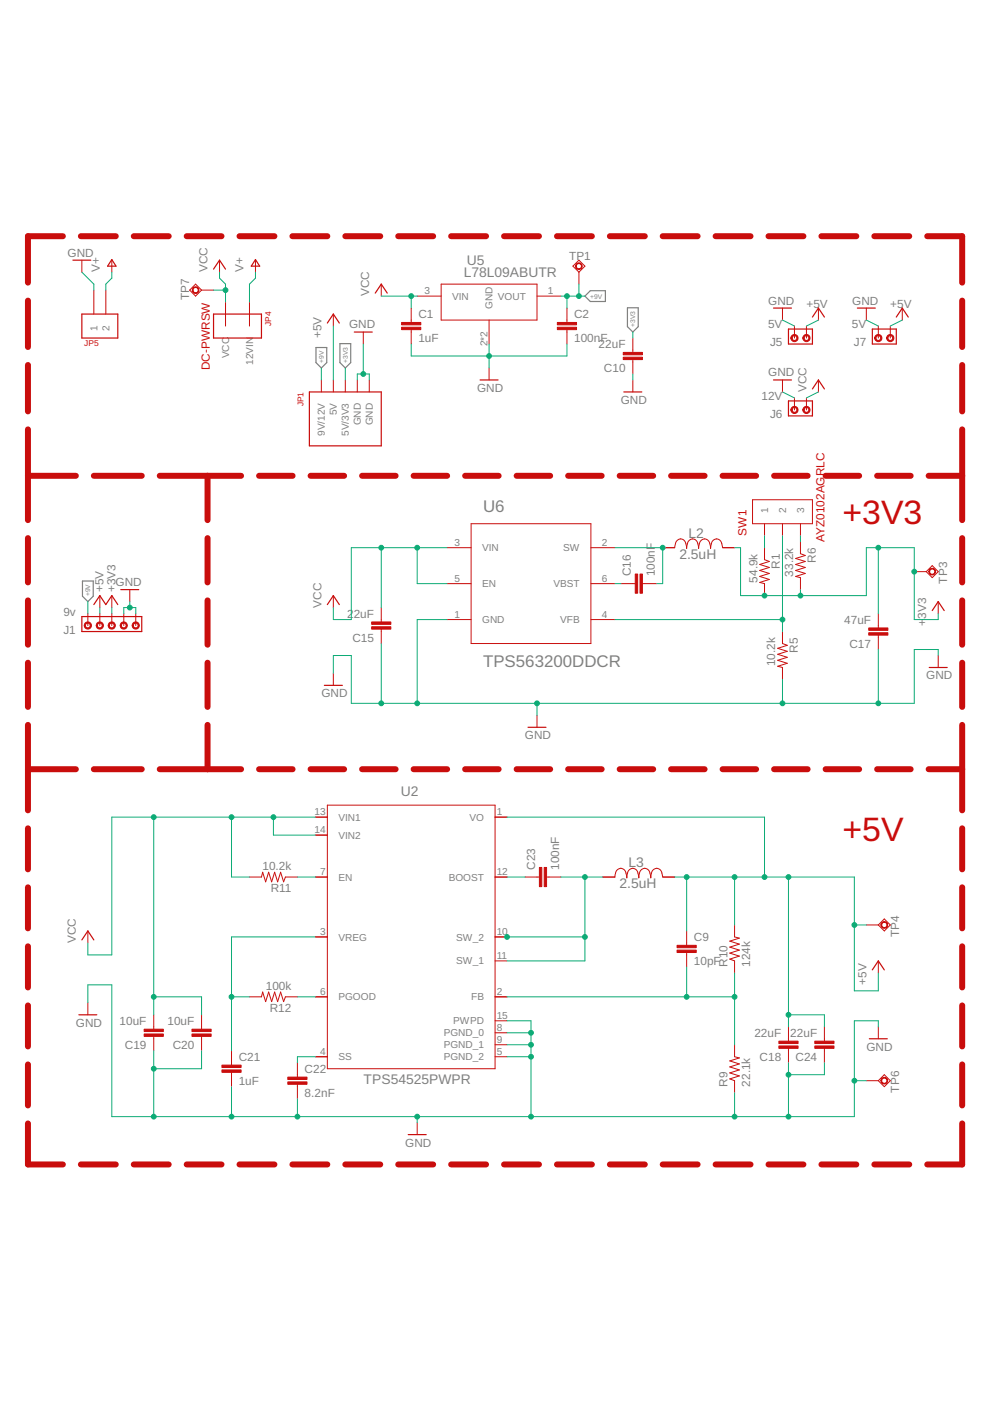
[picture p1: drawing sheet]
<svg xmlns="http://www.w3.org/2000/svg" width="210mm" height="297mm" viewBox="0 0 210 297" stroke-linecap="round" stroke-linejoin="round" font-family="sans-serif">
<path d="M67 73.7h2.3v3.2l-1.2 1.1-1.1-1.1zM72.1 72.9h2.3v4l-1.2 1.1-1.1-1.1zM124 62.8l1.2-1.2h3.2v2.3h-3.2zM133 65.3h2.3v4l-1.1 1.1-1.2-1.1zM17.5 123.2h2.3v3.2l-1.2 1.2-1.1-1.2z" fill="none" stroke="#808080" stroke-width=".25"/>
<g fill="none" stroke="#c90d0c" stroke-width="1.3">
<path d="M13.3 50.1h-7.4v9.8M17.1 50.1h7.5M28.4 50.1h7.4M39.6 50.1h7.4M50.8 50.1h7.4M62 50.1h7.4M73.2 50.1h7.4M84.4 50.1h7.4M95.7 50.1h7.4M106.9 50.1h7.4M118.1 50.1h7.4M129.3 50.1h7.4"/>
<path d="M140.5 50.1h7.4M151.7 50.1h7.4M162.9 50.1h7.4M174.2 50.1h7.4M185.4 50.1h7.4M196.6 50.1h7.4v9.8M5.9 63.7v9.9M5.9 77.4v9.8M204 63.7v9.9M204 77.4v9.8M5.9 91v19.3M204 91v19.3"/>
<path d="M5.9 114.1v9.4M5.9 100.9h10.2M19.9 100.9h10.2M33.9 100.9h17.2M44 100.9v9.4M44 114.1v9.4M54.9 100.9h7.1M65.8 100.9h7.2M76.8 100.9h7.1M87.7 100.9h7.1M98.6 100.9h7.1M109.5 100.9h7.1"/>
<path d="M120.5 100.9h7.1M131.4 100.9h7.1M142.3 100.9h7.1M153.2 100.9h7.1M164.1 100.9h7.1M175 100.9h7.2M186 100.9h7.1M196.9 100.9h7.1M204 114.1v9.4M5.9 127.3v9.4M44 127.3v9.4M204 127.3v9.4"/>
<path d="M5.9 140.5v9.4M5.9 153.7v18.1M44 140.5v9.4M44 153.7v9.4M204 140.5v9.4M204 153.7v18.1M5.9 175.6v8.7M5.9 163.1h10.2M19.9 163.1h10.2M33.9 163.1h17.2M54.9 163.1h7.1M65.8 163.1h7.2"/>
<path d="M76.8 163.1h7.1M87.7 163.1h7.1M98.6 163.1h7.1M109.5 163.1h7.1M120.5 163.1h7.1M131.4 163.1h7.1M142.3 163.1h7.1M153.2 163.1h7.1M164.1 163.1h7.1M175 163.1h7.2M186 163.1h7.1M196.9 163.1h7.1"/>
<path d="M204 175.6v8.7M5.9 188.1v8.7M204 188.1v8.7M5.9 200.6v8.8M5.9 213.2v8.7M204 200.6v8.8M204 213.2v8.7M5.9 225.7v8.7M5.9 238.2v8.7h7.4M204 238.2v8.7h-7.4M204 225.7v8.7M17.1 246.9h7.5"/>
<path d="M28.4 246.9h7.4M39.6 246.9h7.4M50.8 246.9h7.4M62 246.9h7.4M73.2 246.9h7.4M84.4 246.9h7.4M95.7 246.9h7.4M106.9 246.9h7.4M118.1 246.9h7.4M129.3 246.9h7.4M140.5 246.9h7.4M151.7 246.9h7.4"/>
<path d="M162.9 246.9h7.4M174.2 246.9h7.4M185.4 246.9h7.4"/>
</g>
<g fill="none" stroke="#c90d0c" stroke-width=".25">
<path d="M15.5 55.2h3.8M23.7 55l.9 1.4h-1.8zM45.3 57.1l1.2-1.9 1.3 1.9M54.2 55l.9 1.4h-1.8zM17.4 66.6h7.6v5.1h-7.6zM45.3 66.6h10.1v5.1h-10.1zM69.4 68.5l1.3-1.9 1.2 1.9M75.1 70.4h3.8M79.6 62.1l1.2-1.9 1.3 1.9M164 65.3h3.8M167.2 69.8h5.1v3.1h-5.1zM172.3 67.2l1.2-1.9 1.3 1.9"/>
<path d="M181.8 65.3h3.8M185 69.8h5v3.1h-5zM190 67.2l1.3-1.9 1.3 1.9M65.6 83.1h15.2v11.4h-15.2zM101.8 80.6h3.8M132.3 83.1h3.8M164 80.6h3.8M167.2 85h5.1v3.2h-5.1zM172.3 82.5l1.2-1.9 1.3 1.9M17.4 130.7h12.7v3.2h-12.7zM19.9 128.2l1.3-1.9 1.2 1.9 1.3-1.9 1.3 1.9M25.6 125h3.8"/>
<path d="M69.4 128.2l1.3-1.9 1.2 1.9M197.7 129.5l1.2-1.9 1.3 1.9M68.8 145.3h3.8M112 154.2h3.8M197 141.5h3.8M17.4 199.3l1.2-1.9 1.3 1.9M16.7 215.2h3.8M185 205.6l1.2-1.9 1.3 1.9M184.3 220.2h3.8M86.6 240.6h3.8"/>
</g>
<g fill="none" stroke="#c90d0c" stroke-width=".21">
<path d="M17.4 55.2v2.5M23.7 55.2v2.5M46.5 55.2v2.5M54.2 55.2v2.5M121.5 56.4l1.2-1.2 1.3 1.2-1.3 1.3zM122.7 57.7v2.5M19.9 61.5v5.1M22.4 61.5v5.1M41.5 60.2l1.2 1.3-1.2 1.3-1.3-1.3zM42.7 61.5h2.6M47.8 64.1v5M52.9 64.1v5"/>
<path d="M70.7 66.6v2.5M77 70.4v2.5M80.8 60.2v2.6M87.2 65.3v3.1M87.2 69.9v3M88.5 62.8h5M93.5 60.2h20.4v7.7h-20.4zM103.7 67.9v5M103.7 78v2.6M113.9 62.8h5M120.2 65.3v3.1M120.2 69.9v3"/>
<path d="M134.2 71.7v3M134.2 76.2v3.1M165.9 65.3v2.6M168.4 69.1v2.6M171 69.1v2.6M173.5 65.3v2.6M183.7 65.3v2.6M186.2 69.1v2.6M188.8 69.1v2.6M191.3 65.3v2.6M68.1 80.6v2.5M70.7 80.6v2.5"/>
<path d="M73.2 80.6v2.5M75.8 80.6v2.5M78.3 80.6v2.5M134.2 80.6v2.5M165.9 80.6v2.5M168.4 84.4v2.5M171 84.4v2.5M173.5 80.6v2.5M94.8 116.1h5.1M99.9 111h25.4v25.4h-25.4zM125.3 116.1h5.1M153.2 116l-.2-.7a1.1 1.1 0 0 0-1.1-1 1.1 1.1 0 0 0-1.1 1l-.1 1a1.66 1.66 0 0 0-1.3-2 1.75 1.75 0 0 0-1.3 2 1.66 1.66 0 0 0-1.2-2 1.75 1.75 0 0 0-1.3 2 1.66 1.66 0 0 0-1.3-2 1.57 1.57 0 0 0-1.3 1.8h-2.5"/>
<path d="M153.2 116.1h2.5M159.6 106h12.7v5h-12.7zM162.1 116.1v2.6l1 .3-2 .7 2 .6-2 .6 2 .7-2 .6 2 .7-2 .6 1 .2v2.6M162.1 111v2.6M165.9 111v2.6M169.7 114.9v2.5l1 .4-2 .6 2 .6-2 .7 2 .6-2 .6 2 .7-2 .6 1 .3v2.5M169.7 111v2.6M18.6 130.1v2.5M21.2 126.3v2.5M21.2 130.1v2.5M23.7 126.3v2.5M23.7 130.1v2.5"/>
<path d="M26.2 130.1v2.5M27.5 125v2.6M28.8 130.1v2.5M70.7 126.3v2.5M80.8 128.8v3.1M80.8 133.4v3M94.8 123.7h5.1M94.8 131.4h5.1M125.3 123.7h5.1M125.3 131.4h5.1M131.6 123.7h3.1M136.2 123.7h3.1"/>
<path d="M165.9 133.9v2.5l1 .4-2 .7 2 .6-2 .6 2 .7-2 .6 2 .6-2 .7 1 .2v2.5M186.2 130.1v3M186.2 134.7v3M193.8 121.2h2.6M196.4 121.2l1.3-1.3 1.2 1.3-1.2 1.3zM198.9 127.6v2.5M198.9 139v2.5M70.7 142.8v2.5M113.9 151.7v2.5M66.9 173.2h2.5M66.9 177.1h2.5M69.4 170.7h35.6v55.9h-35.6z"/>
<path d="M105 173.2h2.5M18.6 197.4v2.5M52.9 185.9h2.5l.3-1 .6 2.1 .7-2.1 .6 2.1 .6-2.1 .7 2.1 .6-2.1 .6 2.1 .4-1.1h2.6M66.9 198.6h2.5M66.9 185.9h2.5M105 198.6h2.5M105 185.9h2.5M111.3 185.9h3.1M115.9 185.9h3M140.5 185.9l-.2-.8a1.1 1.1 0 0 0-1.1-1 1.1 1.1 0 0 0-1.1 1l-.1 1a1.69 1.69 0 0 0-1.3-2 1.7 1.7 0 0 0-1.3 2 1.69 1.69 0 0 0-1.2-2 1.7 1.7 0 0 0-1.3 2 1.69 1.69 0 0 0-1.3-2 1.56 1.56 0 0 0-1.2 1.8h-2.6M140.5 185.9h2.5M145.6 197.4v3"/>
<path d="M155.7 196.1v2.5l1.1 .3-2.1 .6 2.1 .7-2.1 .6 2.1 .6-2.1 .7 2.1 .6-2.1 .6 1 .4v2.6M183.7 196.1h2.5M186.2 196.1l1.3-1.3 1.3 1.3-1.3 1.3zM18.6 212.6v2.6M32.6 215.2v3M32.6 219.7v3.1M42.7 215.2v3M42.7 219.7v3.1M52.9 211.3h2.5l.3-1 .6 2.1 .7-2.1 .6 2.1 .6-2.1 .7 2.1 .6-2.1 .6 2.1 .4-1.1h2.6M66.9 211.3h2.5M105 211.3h2.5M105 219h2.5"/>
<path d="M105 216.4h2.5M105 203.7h2.5M145.6 202v3M167.2 217.7v3M174.8 217.7v3M186.2 203.7v2.6M186.2 217.7v2.5M49.1 222.8v3M49.1 227.4v3M63.1 225.3v3.1M63.1 229.9v3M66.9 224h2.5"/>
<path d="M88.5 238v2.6M105 224h2.5M105 221.5h2.5M155.7 221.5v2.5l1.1 .3-2.1 .6 2.1 .7-2.1 .6 2.1 .6-2.1 .7 2.1 .6-2.1 .6 1 .4v2.6M167.2 222.3v3M174.8 222.3v3M183.7 229.1h2.5M186.2 229.1l1.3-1.2 1.3 1.2-1.3 1.3z"/>
</g>
<g fill="#c90d0c" stroke="#c90d0c" stroke-width=".21">
<path d="M143.6 201.4h4v.6h-4z"/>
<path d="M143.6 200.4h4v.5h-4z"/>
<path d="M165.1 220.7h4.1v.6h-4.1z"/>
<path d="M165.1 221.8h4.1v.5h-4.1z"/>
<path d="M30.6 218.2h4v.5h-4z"/>
<path d="M30.6 219.2h4v.5h-4z"/>
<path d="M40.7 218.2h4.1v.5h-4.1z"/>
<path d="M40.7 219.2h4.1v.5h-4.1z"/>
<path d="M47.1 226.8h4v.6h-4z"/>
<path d="M47.1 225.8h4v.5h-4z"/>
<path d="M61 229.4h4.1v.5h-4.1z"/>
<path d="M61 228.4h4.1v.5h-4.1z"/>
<path d="M115.4 183.9h.5v4.1h-.5z"/>
<path d="M114.4 183.9h.5v4.1h-.5z"/>
<path d="M172.8 220.7h4v.6h-4z"/>
<path d="M172.8 221.8h4v.5h-4z"/>
<path d="M132.1 74.7h4.1v.5h-4.1z"/>
<path d="M132.1 75.7h4.1v.5h-4.1z"/>
<path d="M78.8 131.9h4.1v.5h-4.1z"/>
<path d="M78.8 132.9h4.1v.5h-4.1z"/>
<path d="M135.7 121.7h.5v4.1h-.5z"/>
<path d="M134.7 121.7h.5v4.1h-.5z"/>
<path d="M184.2 133.1h4.1v.5h-4.1z"/>
<path d="M184.2 134.2h4.1v.5h-4.1z"/>
<path d="M118.2 69.4h4v.5h-4z"/>
<path d="M118.2 68.4h4v.5h-4z"/>
<path d="M85.2 69.4h4v.5h-4z"/>
<path d="M85.2 68.4h4v.5h-4z"/>
</g>
<g fill="#c90d0c" stroke="#c90d0c" stroke-width=".21">
<path d="M186.9 195.6a.72 .72 0 0 1 1.2 .1 .72 .72 0 0 1-.4 1.1 .72 .72 0 0 1-.9-.7h.1a.56 .56 0 0 1 .9-.5 .56 .56 0 0 1 .1 1 .56 .56 0 0 1-.9-.3l-.1-.2h-.1z" fill-rule="evenodd"/>
<path d="M186.9 228.7a.72 .72 0 0 1 1.2 0 .72 .72 0 0 1-.4 1.1 .72 .72 0 0 1-.9-.7h.1a.56 .56 0 0 1 .9-.4 .56 .56 0 0 1 .1 .9 .56 .56 0 0 1-.9-.3l-.1-.2h-.1z" fill-rule="evenodd"/>
<path d="M170.4 71.2a.76 .76 0 0 1 1.2 .1 .76 .76 0 0 1-.4 1.1 .76 .76 0 0 1-1-.7h.3a.51 .51 0 0 1 .6-.5 .51 .51 0 0 1 .3 .8 .51 .51 0 0 1-.9-.2v-.1h-.3z" fill-rule="evenodd"/>
<path d="M167.9 71.2a.76 .76 0 0 1 1.2 .1 .76 .76 0 0 1-.5 1.1 .76 .76 0 0 1-.9-.7h.2a.51 .51 0 0 1 .7-.5 .51 .51 0 0 1 .2 .8 .51 .51 0 0 1-.8-.2l-.1-.1h-.2z" fill-rule="evenodd"/>
<path d="M170.4 86.4a.76 .76 0 0 1 1.2 .1 .76 .76 0 0 1-.4 1.2 .76 .76 0 0 1-1-.8h.3a.51 .51 0 0 1 .6-.5 .51 .51 0 0 1 .3 .8 .51 .51 0 0 1-.9-.1v-.2h-.3z" fill-rule="evenodd"/>
<path d="M167.9 86.4a.76 .76 0 0 1 1.2 .1 .76 .76 0 0 1-.5 1.2 .76 .76 0 0 1-.9-.8h.2a.51 .51 0 0 1 .7-.5 .51 .51 0 0 1 .2 .8 .51 .51 0 0 1-.8-.1l-.1-.2h-.2z" fill-rule="evenodd"/>
<path d="M40.9 61.1a.71 .71 0 0 1 1.2 0 .71 .71 0 0 1-.4 1.1 .71 .71 0 0 1-.9-.7h.1a.55 .55 0 0 1 .8-.5 .55 .55 0 0 1 .2 .9 .55 .55 0 0 1-.9-.2l-.2-.2z" fill-rule="evenodd"/>
<path d="M188.2 71.2a.77 .77 0 0 1 1.2 0 .77 .77 0 0 1-.4 1.2 .77 .77 0 0 1-1-.7h.3a.52 .52 0 0 1 .7-.5 .52 .52 0 0 1 .1 .9 .52 .52 0 0 1-.8-.3v-.1h-.3z" fill-rule="evenodd"/>
<path d="M185.6 71.2a.77 .77 0 0 1 1.3 0 .77 .77 0 0 1-.4 1.2 .77 .77 0 0 1-1-.7h.2a.52 .52 0 0 1 .8-.5 .52 .52 0 0 1 .1 .9 .52 .52 0 0 1-.9-.3v-.1h-.2z" fill-rule="evenodd"/>
<path d="M197.1 120.7a.71 .71 0 0 1 1.1 .1 .71 .71 0 0 1-.4 1.1 .71 .71 0 0 1-.9-.7h.2a.56 .56 0 0 1 .8-.5 .56 .56 0 0 1 .1 1 .56 .56 0 0 1-.9-.3v-.2h-.2z" fill-rule="evenodd"/>
<path d="M122.2 56a.71 .71 0 0 1 1.1 .1 .71 .71 0 0 1-.4 1 .71 .71 0 0 1-.9-.7h.2a.55 .55 0 0 1 .7-.5 .55 .55 0 0 1 .2 .9 .55 .55 0 0 1-.9-.2l-.2-.2z" fill-rule="evenodd"/>
<path d="M20.6 132.1a.77 .77 0 0 1 1.2 .1 .77 .77 0 0 1-.4 1.1 .77 .77 0 0 1-1-.7h.3a.51 .51 0 0 1 .7-.4 .51 .51 0 0 1 .1 .8 .51 .51 0 0 1-.8-.2v-.2h-.3z" fill-rule="evenodd"/>
<path d="M18 132.1a.77 .77 0 0 1 1.3 .1 .77 .77 0 0 1-.4 1.1 .77 .77 0 0 1-1-.7h.2a.51 .51 0 0 1 .8-.4 .51 .51 0 0 1 .1 .8 .51 .51 0 0 1-.9-.2v-.2h-.2z" fill-rule="evenodd"/>
<path d="M23.1 132.1a.76 .76 0 0 1 1.2 .1 .76 .76 0 0 1-.4 1.1 .76 .76 0 0 1-1-.7h.3a.51 .51 0 0 1 .7-.4 .51 .51 0 0 1 .1 .8 .51 .51 0 0 1-.8-.2v-.2h-.3z" fill-rule="evenodd"/>
<path d="M25.7 132.1a.76 .76 0 0 1 1.2 .1 .76 .76 0 0 1-.4 1.1 .76 .76 0 0 1-1-.7h.2a.51 .51 0 0 1 .8-.4 .51 .51 0 0 1 .1 .8 .51 .51 0 0 1-.8-.2l-.1-.2h-.2z" fill-rule="evenodd"/>
<path d="M28.2 132.1a.76 .76 0 0 1 1.2 .1 .76 .76 0 0 1-.4 1.1 .76 .76 0 0 1-1-.7h.3a.51 .51 0 0 1 .7-.4 .51 .51 0 0 1 .1 .8 .51 .51 0 0 1-.8-.2v-.2h-.3z" fill-rule="evenodd"/>
</g>
<g fill="none" stroke="#0dab76" stroke-width=".21">
<path d="M17.4 57.7l2.5 2.5v1.3M23.7 57.7v1.3l-1.3 1.2v1.3M46.5 57.7v1.3l1.3 1.2v3.9M54.2 57.7v1.3l-1.3 1.2v3.9M45.3 61.5h2.5M68.1 78v2.6M70.7 69.1v11.5M73.2 78v2.6M77 72.9v6.4M80.8 62.8h7.7M87.2 62.8v2.5M87.2 72.9v2.6h33v-2.6"/>
<path d="M103.7 72.9v5.1M118.9 62.8h5.1M120.2 62.8v2.5M122.7 60.2v2.6M134.2 70.4v1.3M134.2 79.3v1.3M165.9 67.9l2.5 1.2M173.5 67.9l-2.5 1.2M183.7 67.9l2.5 1.2M191.3 67.9l-2.5 1.2M75.8 80.6v-1.3h2.5v1.3M165.9 83.1l2.5 1.3"/>
<path d="M173.5 83.1l-2.5 1.3M80.8 116.1v12.7M88.5 116.1v7.6h6.3M94.8 116.1h-20.3v15.3h-3.8v-2.6M130.4 116.1h10.1v7.6h-1.2M155.7 116.1h1.3v10.2h26.7v-10.2h10.1v15.3h5.1v-1.3M162.1 113.6v2.5M165.9 113.6v20.3M169.7 113.6v1.3M186.2 116.1v14M18.6 127.6v2.5M21.2 128.8v1.3"/>
<path d="M23.7 128.8v1.3M26.2 130.1v-1.3h2.6v1.3M27.5 127.6v1.2M80.8 136.4v12.7M94.8 131.4h-6.3v17.7M130.4 131.4h35.5M130.4 123.7h1.2M169.7 125v1.3M186.2 137.7v11.4M198.9 139v-1.3h-5.1v11.4h-119.3v-10.1h-3.8v3.8M113.9 149.1v2.6M165.9 144v5.1"/>
<path d="M32.6 173.2v42M49.1 173.2v12.7h3.8M58 173.2v3.9h8.9M66.9 173.2h-43.2v29.3h-5.1v-2.6M107.5 173.2h54.6v12.7M63.1 185.9h3.8M66.9 198.6h-17.8v24.2M107.5 185.9h3.8M107.5 198.6h16.5M118.9 185.9h8.9M124 185.9v17.8h-16.5M143 185.9h38.1v24.2h5.1v-3.8"/>
<path d="M145.6 185.9v11.5M155.7 185.9v10.2M167.2 185.9v31.8M181.1 196.1h2.6M18.6 212.6v-3.8h5.1v27.9h157.4v-20.3h5.1v1.3M32.6 211.3h10.1v3.9M49.1 211.3h3.8M63.1 211.3h3.8M107.5 216.4h5.1v20.3M107.5 219h5.1M107.5 211.3h48.2M145.6 205v6.3"/>
<path d="M155.7 206.3v15.2M167.2 215.2h7.6v2.5M32.6 222.8v13.9M42.7 222.8v3.8h-10.1M49.1 230.4v6.3M63.1 232.9v3.8M66.9 224h-3.8v1.3M88.5 236.7v1.3M107.5 221.5h5.1M107.5 224h5.1M155.7 231.7v5M167.2 225.3v11.4"/>
<path d="M174.8 225.3v2.6h-7.6M181.1 229.1h2.6"/>
</g>
<g fill="#0dab76" stroke="#0dab76" stroke-width=".21">
<circle cx="32.6" cy="236.7" r=".51"/>
<circle cx="32.6" cy="226.6" r=".51"/>
<circle cx="49.1" cy="236.7" r=".51"/>
<circle cx="63.1" cy="236.7" r=".51"/>
<circle cx="112.6" cy="236.7" r=".51"/>
<circle cx="155.7" cy="236.7" r=".51"/>
<circle cx="167.2" cy="236.7" r=".51"/>
<circle cx="88.5" cy="236.7" r=".51"/>
<circle cx="112.6" cy="219" r=".51"/>
<circle cx="112.6" cy="221.5" r=".51"/>
<circle cx="112.6" cy="224" r=".51"/>
<circle cx="167.2" cy="227.9" r=".51"/>
<circle cx="181.1" cy="229.1" r=".51"/>
<circle cx="77" cy="79.3" r=".51"/>
<circle cx="103.7" cy="75.5" r=".51"/>
<circle cx="165.9" cy="149.1" r=".51"/>
<circle cx="113.9" cy="149.1" r=".51"/>
<circle cx="88.5" cy="149.1" r=".51"/>
<circle cx="186.2" cy="149.1" r=".51"/>
<circle cx="80.8" cy="149.1" r=".51"/>
<circle cx="27.5" cy="128.8" r=".51"/>
<circle cx="32.6" cy="173.2" r=".51"/>
<circle cx="32.6" cy="211.3" r=".51"/>
<circle cx="49.1" cy="173.2" r=".51"/>
<circle cx="58" cy="173.2" r=".51"/>
<circle cx="47.8" cy="61.5" r=".51"/>
<circle cx="87.2" cy="62.8" r=".51"/>
<circle cx="88.5" cy="116.1" r=".51"/>
<circle cx="80.8" cy="116.1" r=".51"/>
<circle cx="186.2" cy="116.1" r=".51"/>
<circle cx="193.8" cy="121.2" r=".51"/>
<circle cx="162.1" cy="126.3" r=".51"/>
<circle cx="169.7" cy="126.3" r=".51"/>
<circle cx="124" cy="185.9" r=".51"/>
<circle cx="124" cy="198.6" r=".51"/>
<circle cx="107.5" cy="198.6" r=".51"/>
<circle cx="49.1" cy="211.3" r=".51"/>
<circle cx="155.7" cy="211.3" r=".51"/>
<circle cx="145.6" cy="211.3" r=".51"/>
<circle cx="167.2" cy="185.9" r=".51"/>
<circle cx="155.7" cy="185.9" r=".51"/>
<circle cx="145.6" cy="185.9" r=".51"/>
<circle cx="162.1" cy="185.9" r=".51"/>
<circle cx="181.1" cy="196.1" r=".51"/>
<circle cx="167.2" cy="215.2" r=".51"/>
<circle cx="120.2" cy="62.8" r=".51"/>
<circle cx="122.7" cy="62.8" r=".51"/>
<circle cx="140.5" cy="116.1" r=".51"/>
<circle cx="165.9" cy="131.4" r=".51"/>
</g>
<g font-size="7.2" fill="#c90d0c">
<text x="178.6" y="111">+3V3</text>
<text x="178.6" y="178.3">+5V</text>
</g>
<g font-size="3.6" fill="#808080">
<text x="102.4" y="108.5">U6</text>
<text x="102.4" y="141.5">TPS563200DDCR</text>
</g>
<g font-size="2.9" fill="#808080">
<text x="98.3" y="58.7">L78L09ABUTR</text>
<text x="99" y="56.2">U5</text>
<text x="145.9" y="114">L2</text>
<text x="144" y="118.4">2.5uH</text>
<text x="85" y="168.9">U2</text>
<text x="133.3" y="183.8">L3</text>
<text x="131.3" y="188.3">2.5uH</text>
<text x="77.1" y="229.9">TPS54525PWPR</text>
</g>
<g font-size="2.5" fill="#808080">
<text x="14.3" y="54.4">GND</text>
<text x="21.2" y="57.7" transform="rotate(-90 21.2 57.7)">V+</text>
<text x="44" y="57.7" transform="rotate(-90 44 57.7)">VCC</text>
<text x="51.6" y="57.7" transform="rotate(-90 51.6 57.7)">V+</text>
<text x="120.7" y="55">TP1</text>
<text x="40.1" y="63.6" transform="rotate(-90 40.1 63.6)">TP7</text>
<text x="78.3" y="62.8" transform="rotate(-90 78.3 62.8)">VCC</text>
<text x="162.9" y="64.6">GND</text>
<text x="171" y="65.3">+5</text>
<text x="173.8" y="65.3">V</text>
<text x="180.7" y="64.6">GND</text>
<text x="188.8" y="65.3">+5</text>
<text x="191.6" y="65.3">V</text>
<text x="68.1" y="71.7" transform="rotate(-90 68.1 71.7)">+5V</text>
<text x="74" y="69.6">GND</text>
<text x="88.7" y="67.5">C1</text>
<text x="121.7" y="67.5">C2</text>
<text x="162.8" y="69.6">5V</text>
<text x="180.6" y="69.6">5V</text>
<text x="88.7" y="72.6">1uF</text>
<text x="121.7" y="72.6">100nF</text>
<text x="126.9" y="73.8">22uF</text>
<text x="163.3" y="73.5">J5</text>
<text x="181" y="73.5">J7</text>
<text x="101.2" y="83.1">GND</text>
<text x="128" y="78.9">C10</text>
<text x="162.9" y="79.8">GND</text>
<text x="171" y="83.1" transform="rotate(-90 171 83.1)">VCC</text>
<text x="131.6" y="85.6">GND</text>
<text x="161.4" y="84.9">12V</text>
<text x="163.3" y="88.7">J6</text>
<text x="173" y="119.3" transform="rotate(-90 173 119.3)">R6</text>
<text x="21.9" y="125.5" transform="rotate(-90 21.9 125.5)">+5V</text>
<text x="24.5" y="125.5" transform="rotate(-90 24.5 125.5)">+3V3</text>
<text x="24.5" y="124.2">GND</text>
<text x="133.8" y="122.2" transform="rotate(-90 133.8 122.2)">C16</text>
<text x="138.9" y="122.2" transform="rotate(-90 138.9 122.2)">100nF</text>
<text x="160.6" y="123.5" transform="rotate(-90 160.6 123.5)">54.9k</text>
<text x="165.4" y="120.6" transform="rotate(-90 165.4 120.6)">R1</text>
<text x="168.2" y="122.3" transform="rotate(-90 168.2 122.3)">33.2k</text>
<text x="200.8" y="123.7" transform="rotate(-90 200.8 123.7)">TP3</text>
<text x="13.4" y="130.6">9v</text>
<text x="68.1" y="128.8" transform="rotate(-90 68.1 128.8)">VCC</text>
<text x="73.6" y="131">2</text>
<text x="75" y="131">2uF</text>
<text x="196.4" y="131.2" transform="rotate(-90 196.4 131.2)">3V3</text>
<text x="13.4" y="134.4">J1</text>
<text x="74.7" y="136.1">C15</text>
<text x="179" y="132.2">47uF</text>
<text x="180.1" y="137.3">C17</text>
<text x="196.4" y="132.6" transform="rotate(-90 196.4 132.6)">+</text>
<text x="164.4" y="141.3" transform="rotate(-90 164.4 141.3)">10.2k</text>
<text x="169.2" y="138.4" transform="rotate(-90 169.2 138.4)">R5</text>
<text x="68.1" y="147.9">GND</text>
<text x="196.4" y="144">GND</text>
<text x="111.3" y="156.7">GND</text>
<text x="55.7" y="184.4">10.2k</text>
<text x="113.5" y="184.4" transform="rotate(-90 113.5 184.4)">C23</text>
<text x="118.5" y="184.4" transform="rotate(-90 118.5 184.4)">100nF</text>
<text x="57.4" y="189.2">R11</text>
<text x="16.1" y="199.9" transform="rotate(-90 16.1 199.9)">VCC</text>
<text x="147.1" y="199.5">C9</text>
<text x="190.7" y="198.6" transform="rotate(-90 190.7 198.6)">TP4</text>
<text x="56.4" y="209.8">100k</text>
<text x="147.1" y="204.6">10pF</text>
<text x="154.3" y="205" transform="rotate(-90 154.3 205)">R10</text>
<text x="159.1" y="205" transform="rotate(-90 159.1 205)">124k</text>
<text x="183.7" y="208.8" transform="rotate(-90 183.7 208.8)">+5V</text>
<text x="57.2" y="214.6">R12</text>
<text x="16.1" y="217.7">GND</text>
<text x="25.3" y="217.3">10uF</text>
<text x="35.5" y="217.3">10uF</text>
<text x="159.9" y="219.9">22uF</text>
<text x="167.6" y="219.9">22uF</text>
<text x="26.5" y="222.4">C19</text>
<text x="36.6" y="222.4">C20</text>
<text x="50.6" y="224.9">C21</text>
<text x="64.6" y="227.5">C22</text>
<text x="161.1" y="224.9">C18</text>
<text x="168.7" y="224.9">C24</text>
<text x="183.7" y="222.8">GND</text>
<text x="50.6" y="230">1uF</text>
<text x="64.6" y="232.5">8.2nF</text>
<text x="154.3" y="230.4" transform="rotate(-90 154.3 230.4)">R9</text>
<text x="159.1" y="230.4" transform="rotate(-90 159.1 230.4)">22.1k</text>
<text x="190.7" y="231.7" transform="rotate(-90 190.7 231.7)">TP6</text>
<text x="85.9" y="243.1">GND</text>
</g>
<g font-size="2.5" fill="#c90d0c">
<text x="44.5" y="78.4" transform="rotate(-90 44.5 78.4)">DC-PWRSW</text>
<text x="158.3" y="113.6" transform="rotate(-90 158.3 113.6)">SW1</text>
<text x="174.8" y="114.8" transform="rotate(-90 174.8 114.8)">AYZ0102AGRLC</text>
</g>
<g font-size="2.1" fill="#808080">
<text x="90" y="62.4">3</text>
<text x="95.9" y="63.5">VIN</text>
<text x="104.5" y="65.5" transform="rotate(-90 104.5 65.5)">GND</text>
<text x="105.6" y="63.5">VOUT</text>
<text x="116.2" y="62.4">1</text>
<text x="20.7" y="70.1" transform="rotate(-90 20.7 70.1)">1</text>
<text x="23.2" y="70.1" transform="rotate(-90 23.2 70.1)">2</text>
<text x="48.6" y="76" transform="rotate(-90 48.6 76)">VCC</text>
<text x="53.7" y="77.4" transform="rotate(-90 53.7 77.4)">12VIN</text>
<text x="103.3" y="73.4" transform="rotate(-90 103.3 73.4)">2*2</text>
<text x="71.4" y="88" transform="rotate(-90 71.4 88)">5V</text>
<text x="68.9" y="92.4" transform="rotate(-90 68.9 92.4)">9V/12V</text>
<text x="74" y="92.4" transform="rotate(-90 74 92.4)">5V/3V3</text>
<text x="76.5" y="90.2" transform="rotate(-90 76.5 90.2)">GND</text>
<text x="79.1" y="90.2" transform="rotate(-90 79.1 90.2)">GND</text>
<text x="162.9" y="108.7" transform="rotate(-90 162.9 108.7)">1</text>
<text x="166.7" y="108.7" transform="rotate(-90 166.7 108.7)">2</text>
<text x="170.5" y="108.7" transform="rotate(-90 170.5 108.7)">3</text>
<text x="96.4" y="115.8">3</text>
<text x="102.2" y="116.9">VIN</text>
<text x="119.4" y="116.9">SW</text>
<text x="127.6" y="115.8">2</text>
<text x="96.4" y="123.4">5</text>
<text x="102.2" y="124.5">EN</text>
<text x="117.4" y="124.5">VBST</text>
<text x="127.6" y="123.4">6</text>
<text x="96.4" y="131">1</text>
<text x="127.6" y="131">4</text>
<text x="102.2" y="132.1">GND</text>
<text x="118.8" y="132.1">VFB</text>
<text x="66.7" y="172.9">13</text>
<text x="105.3" y="172.9">1</text>
<text x="66.7" y="176.7">14</text>
<text x="71.7" y="174">VIN1</text>
<text x="71.7" y="177.8">VIN2</text>
<text x="99.5" y="174">VO</text>
<text x="67.9" y="185.6">7</text>
<text x="105.3" y="185.6">12</text>
<text x="71.7" y="186.7">EN</text>
<text x="95.1" y="186.7">BOOST</text>
<text x="67.9" y="198.3">3</text>
<text x="71.7" y="199.4">VREG</text>
<text x="96.7" y="199.4">SW_2</text>
<text x="105.3" y="203.4">11</text>
<text x="105.3" y="198.3">10</text>
<text x="96.7" y="204.5">SW_1</text>
<text x="67.9" y="211">6</text>
<text x="71.7" y="212.1">PGOOD</text>
<text x="99.9" y="212.1">FB</text>
<text x="105.3" y="211">2</text>
<text x="94.1" y="219.7">PGND_0</text>
<text x="96.1" y="217.2">PWPD</text>
<text x="105.3" y="218.6">8</text>
<text x="105.3" y="221.1">9</text>
<text x="105.3" y="216.1">15</text>
<text x="67.9" y="223.7">4</text>
<text x="71.7" y="224.8">SS</text>
<text x="94.1" y="222.3">PGND_1</text>
<text x="94.1" y="224.8">PGND_2</text>
<text x="105.3" y="223.7">5</text>
</g>
<g font-size="1.8" fill="#c90d0c">
<text x="57.5" y="69.2" transform="rotate(-90 57.5 69.2)">JP4</text>
<text x="17.9" y="73.5">JP5</text>
<text x="64.3" y="86.2" transform="rotate(-90 64.3 86.2)">JP1</text>
</g>
<g font-size="1.4" fill="#808080">
<text x="125.2" y="63.3">+9V</text>
<text x="134.7" y="69.3" transform="rotate(-90 134.7 69.3)">+3V3</text>
<text x="68.6" y="76.9" transform="rotate(-90 68.6 76.9)">+9V</text>
<text x="73.7" y="76.9" transform="rotate(-90 73.7 76.9)">+3V3</text>
<text x="19.1" y="126.4" transform="rotate(-90 19.1 126.4)">+9V</text>
</g>
</svg>
